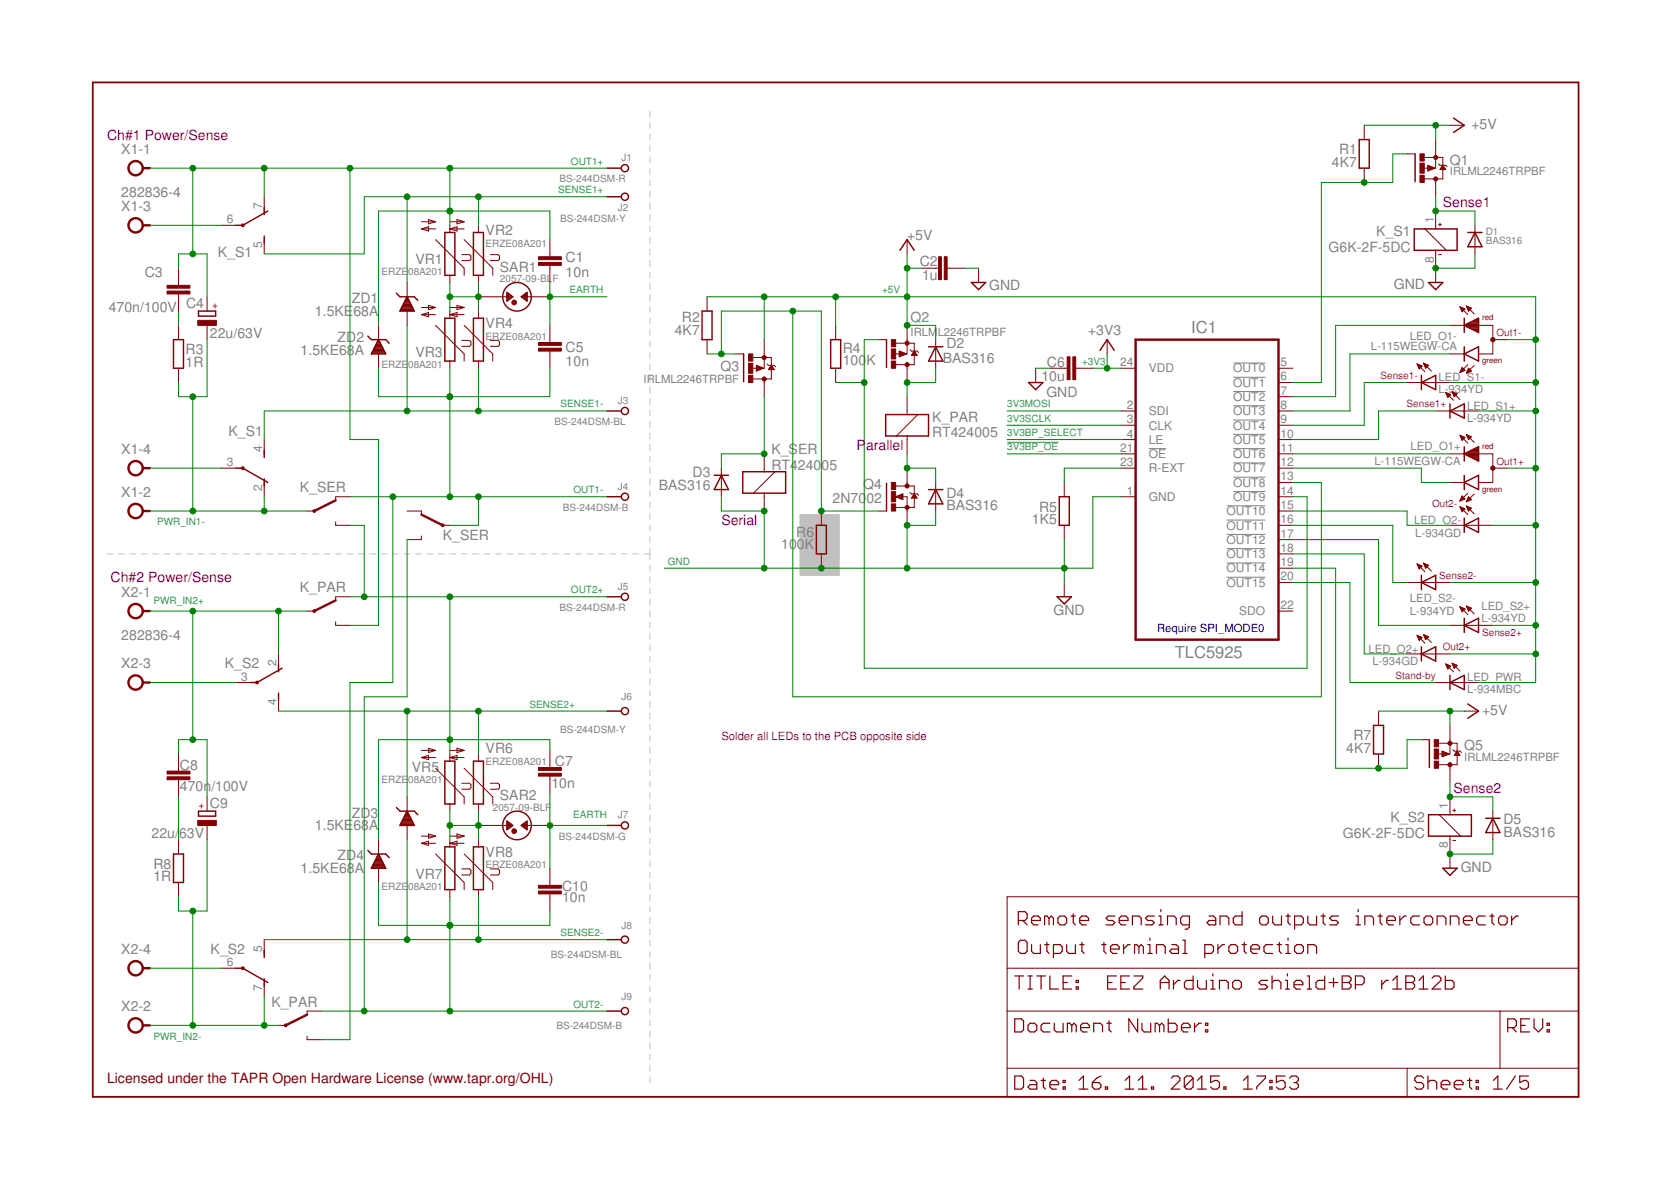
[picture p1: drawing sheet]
<svg xmlns="http://www.w3.org/2000/svg" width="297mm" height="210mm" viewBox="0 0 297 210" stroke-linecap="round" stroke-linejoin="round" font-family="sans-serif">
<path d="M142.2 91.5h7v10.8h-7z" fill="#c0c0c0" stroke="#c0c0c0" stroke-width=".18"/>
<g fill="none" stroke="#c0c0c0" stroke-width=".18">
<path d="M115.5 19.7v1.1M115.5 21.8v1M115.5 23.8v1.1M115.5 25.9v1M115.5 27.9v1.1M115.5 30v1M115.5 32v1M115.5 34v1.1M115.5 36.1v1M115.5 38.1v1.1M115.5 40.2v1M115.5 42.2v1.1"/>
<path d="M115.5 44.3v1M115.5 46.3v1M115.5 48.3v1.1M115.5 50.4v1M115.5 52.4v1.1M115.5 54.5v1M115.5 56.5v1.1M115.5 58.6v1M115.5 60.6v1.1M115.5 62.7v1M115.5 64.7v1M115.5 66.7v1.1"/>
<path d="M115.5 68.8v1M115.5 70.8v1.1M115.5 72.9v1M115.5 74.9v1.1M115.5 77v1M115.5 79v1.1M19 98.4h1.1M21.1 98.4h1M23.1 98.4h1M25.1 98.4h1.1M27.2 98.4h1M29.2 98.4h1"/>
<path d="M31.2 98.4h1.1M33.3 98.4h1M35.3 98.4h1M37.3 98.4h1M39.3 98.4h1.1M41.4 98.4h1M43.4 98.4h1M45.4 98.4h1.1M47.5 98.4h1M49.5 98.4h1M51.5 98.4h1.1M53.6 98.4h1"/>
<path d="M55.6 98.4h1M57.6 98.4h1.1M59.6 98.4h1.1M61.7 98.4h1M63.7 98.4h1M65.7 98.4h1.1M67.8 98.4h1M69.8 98.4h1M71.8 98.4h1.1M73.9 98.4h1M75.9 98.4h1M77.9 98.4h1.1"/>
<path d="M80 98.4h1M82 98.4h1M84 98.4h1.1M86.1 98.4h1M88.1 98.4h1M90.1 98.4h1.1M92.2 98.4h1M94.2 98.4h1M96.2 98.4h1M98.3 98.4h1M100.3 98.4h1M102.3 98.4h1"/>
<path d="M104.4 98.4h1M106.4 98.4h1M108.4 98.4h1M110.4 98.4h1.1M112.5 98.4h1M114.5 98.4h1M115.5 81v1.1M115.5 83.1v1M115.5 85.1v1.1M115.5 87.2v1M115.5 89.2v1.1M115.5 91.3v1"/>
<path d="M115.5 93.3v1.1M115.5 95.4v1M115.5 97.4v2.1M115.5 100.5v1M115.5 102.5v1M115.5 104.5v1M115.5 106.5v1M115.5 108.5v1.1M115.5 110.6v1M115.5 112.6v1M115.5 114.6v1M115.5 116.6v1"/>
<path d="M115.5 118.7v1M115.5 120.7v1M115.5 122.7v1M115.5 124.7v1M115.5 126.7v1.1M115.5 128.8v1M115.5 130.8v1M115.5 132.8v1M115.5 134.8v1M115.5 136.8v1.1M115.5 138.9v1M115.5 140.9v1"/>
<path d="M115.5 142.9v1M115.5 144.9v1M115.5 146.9v1.1M115.5 148.9v1.1M115.5 151v1M115.5 153v1M115.5 155v1M115.5 157v1.1M115.5 159.1v1M115.5 161.1v1M115.5 163.1v1M115.5 165.1v1"/>
<path d="M115.5 167.1v1.1M115.5 169.2v1M115.5 171.2v1M115.5 173.2v1M115.5 175.2v1M115.5 177.2v1.1M115.5 179.3v1M115.5 181.3v1M115.5 183.3v1M115.5 185.3v1.1M115.5 187.3v1.1M115.5 189.4v1"/>
<path d="M115.5 191.4v1"/>
</g>
<g fill="none" stroke="#808080" stroke-width=".18">
<path d="M204.2 79.7h3.1M219.2 79.7h5.7M219.2 64.5h5.7M219.2 67.1h5.7M219.2 69.6h5.7M219.2 72.1h5.7M219.2 74.7h5.7M219.2 77.2h5.7M218 89.9h6.9M218 92.4h6.9M218 95h6.9M218 97.5h6.9"/>
<path d="M219.2 82.3h5.7M219.2 84.8h5.7M219.2 87.4h5.7M218 100.1h6.9M218 102.6h6.9"/>
</g>
<g fill="none" stroke="#800000" stroke-width=".21">
<path d="M180.4 173.5h1.5M181 163.6h1.2l.4-.4v-.8l-.4-.4h-1.2v2.4M181 167.5l.4-.4h.8l.4 .4v1.6l-.4 .4h-.8l-.4-.4zM181.2 173.5v2.3M181.8 163.6l.8 .8M182.7 173.5h.8M182.7 175.8h.8M183.1 173.5v2.3M183.4 163.6h1.5v-.4l-.4-.4h-.8l-.3 .4v.8l.3 .4h.8M183.4 167.9v1.2l.3 .4h1.2v-1.6M184.3 173.5h1.5M185.1 173.5v2.3"/>
<path d="M185.7 167.9h.8M186.1 167.5v1.6l.4 .4M186.5 163.2l-.4-.4h-.4v1.6M186.5 163.2v1.2M186.5 163.2l.4-.4 .4 .4v1.2M186.6 173.5v2.3h1.6M187.3 169.5h1.1l.4-.4v-.8l-.4-.4h-1.1v2.3M188 163.2l.4-.4h.8l.4 .4v.8l-.4 .4h-.8l-.4-.4zM189 174.6h.7M189.6 167.9v1.2l.4 .4h1.2v-1.6M190.4 162.8h.8M190.5 173.5h-1.5v2.3h1.5"/>
<path d="M190.8 162.4v1.6l.4 .4M191.3 175.4h.4v.4h-.4zM191.3 174.2h.4v.4h-.4zM191.9 163.6h1.6v-.4l-.4-.4h-.8l-.4 .4v.8l.4 .4h.8M191.9 167.9h.8M192.3 167.5v1.6l.4 .4M195.8 167.9h.8M196.2 167.5v1.6l.4 .4M196.9 174.6h.8M197.4 168.7h1.5v-.4l-.3-.4h-.8l-.4 .4v.8l.4 .4h.8M198.2 162.8h-1.2l-.4 .4 .4 .4h.8l.4 .4-.4 .4h-1.2M198.5 173.5h-1.6v2.3h1.6"/>
<path d="M198.9 163.6h1.6v-.4l-.4-.4h-.8l-.4 .4v.8l.4 .4h.8M199.2 174.6h.8M199.7 167.9v1.6M200.8 173.5h-1.6v2.3h1.6M200.9 167.9h-.4l-.8 .8M201.3 164.4v-1.6h1.2l.4 .4v1.2M201.6 173.5h1.5v.3l-1.5 1.6v.4h1.5M202.5 168.3l.4-.4 .3 .4v1.2M202.5 168.3l-.4-.4h-.4v1.6M202.5 168.3v1.2M204 169.5h.8M204 167.9h.4v1.6"/>
<path d="M204.4 166.7v.4M205.2 162.8h-1.2l-.4 .4 .4 .4h.8l.4 .4-.4 .4h-1.2M205.6 169.5v-1.6h1.2l.3 .4v1.2M206 164.4h.8M206 162.8h.4v1.6M206.2 174.6h1.6M206.2 175.8v-1.6l.8-.7 .8 .7v1.6M206.4 161.6v.4M207.5 164.4v-1.6h1.2l.4 .4v1.2M208.3 167.9h.8l.4 .4v1.2h-1.2l-.4-.4 .4-.4h1.2M208.6 174.2v1.6M209.8 174.2h-.4l-.8 .8"/>
<path d="M210.2 167.1h.5v2.4M210.2 169.5h.8M211.4 164.4h-1.2l-.3-.4v-.8l.3-.4h1.2v2l-.4 .3h-.3M212.1 173.5v2.3h-1.2l-.4-.4v-.8l.4-.4h1.2M212.9 174.2v1.2l.4 .4h1.1v-1.6M214.2 169.5h1.1l.4-.4v-.8l-.4-.4h-1.1v2.3M214.9 162.8h.8l.4 .4v1.2h-1.2l-.4-.4 .4-.4h1.2M215.2 175.8h.8M215.2 174.2h.4v1.6M215.6 173.1v.4M216.5 167.9v1.6M216.8 175.8v-1.6h1.2l.3 .4v1.2"/>
<path d="M216.9 164.4v-1.6h1.2l.3 .4v1.2M217.7 167.9h-.4l-.8 .8M218.8 167.9h.8l.4 .4v.8l-.4 .4h-.8l-.4-.4v-.8zM219.1 174.6l.4-.4h.8l.4 .4v.8l-.4 .4h-.8l-.4-.4zM220.8 162v2.4h-1.2l-.4-.4v-.8l.4-.4h1.2M220.8 167.9h.8M221.2 167.5v1.6l.4 .4M222.3 168.7h1.6v-.4l-.4-.4h-.8l-.4 .4v.8l.4 .4h.8M224.3 162.8h.8l.3 .4v.8l-.3 .4h-.8l-.4-.4v-.8zM225.3 174.2h-1.1l-.4 .4 .4 .4h.8l.3 .4-.3 .4h-1.2M226.1 174.6l.4-.4h.8l.4 .4v1.2M226.1 173.5v2.3"/>
<path d="M226.2 162.8v1.2l.4 .4h1.2v-1.6M226.2 167.9h-1.1l-.4 .4v.8l.4 .4h1.1M227 167.9h.8M227.4 167.5v1.6l.4 .4M228.5 175.8h.8M228.5 174.2h.4v1.6M228.6 162.8h.8M228.6 167.9h.4v1.6M228.6 169.5h.8M228.9 173.1v.4M229 162.4v1.6l.4 .4M229 166.7v.4"/>
<path d="M230 175h1.6v-.4l-.4-.4h-.8l-.4 .4v.8l.4 .4h.8M230.1 164.4h1.2l.4-.4v-.8l-.4-.4h-1.2v2.3M230.1 168.3l.4-.4h.8l.4 .4v.8l-.4 .4h-.8l-.4-.4zM232.4 173.5h.3v2.3M232.4 175.8h.8M232.5 162.8v1.2l.4 .4h1.1v-1.6M232.5 169.5v-1.6h1.1l.4 .4v1.2M234.8 162.8h.8M235.2 162.4v1.6l.4 .4M235.5 173.5v2.3h-1.2l-.4-.4v-.8l.4-.4h1.2M236.3 174.6h1.5M237 173.8v1.6"/>
<path d="M237.9 162.8h-1.2l-.3 .4 .3 .4h.8l.4 .4-.4 .4h-1.1M238.6 173.5h1.2l.4 .3v.4l-.4 .4 .4 .4v.4l-.4 .4h-1.2zM238.6 174.6h1.2M240.9 175h1.2l.4-.4v-.8l-.4-.3h-1.2v2.3M241 164.4h.8M241 162.8h.4v1.6M241.4 161.6v.4M242.6 164.4v-1.6h1.2l.4 .4v1.2M244.9 162.8h.8M245.3 162.4v1.6l.4 .4M245.6 174.2v1.6M246.5 163.6h1.6v-.4l-.4-.4h-.8l-.4 .4v.8l.4 .4h.8"/>
<path d="M246.8 174.2h-.4l-.8 .8M247.6 175.8h1.5M247.6 174.2l.7-.7v2.3M248.8 162.8v1.6M249.9 173.5h1.2l.4 .3v.4l-.4 .4 .4 .4v.4l-.4 .4h-1.2zM249.9 174.6h1.2M250 162.8h-.4l-.8 .8M252.2 175.8h1.6M252.2 174.2l.8-.7v2.3M252.3 162.8h-1.1l-.4 .4v.8l.4 .4h1.1M253.1 163.2l.4-.4h.8l.4 .4v.8l-.4 .4h-.8l-.4-.4zM254.6 173.8l.4-.3h.8l.3 .3v.4l-1.5 1.6h1.5"/>
<path d="M255.5 164.4v-1.6h1.1l.4 .4v1.2M256.9 173.5v2.3h1.2l.4-.4v-.8l-.4-.4h-1.2M257.8 164.4v-1.6h1.2l.4 .4v1.2M260.1 163.6h1.6v-.4l-.4-.4h-.8l-.4 .4v.8l.4 .4h.8M264 162.8h-1.1l-.4 .4v.8l.4 .4h1.1M264.8 162.8h.8M265.2 162.4v1.6l.4 .4M266.4 163.2l.4-.4h.7l.4 .4v.8l-.4 .4h-.7l-.4-.4zM268.7 162.8v1.6M269.9 162.8h-.4l-.8 .8M180.4 181.1h1.2l.3 .4v1.5l-.3 .4h-1.2zM180.4 191.2h1.2l.3 .4v1.6l-.3 .4h-1.2z"/>
<path d="M182.7 182.2l.4-.3h.8l.4 .3v.8l-.4 .4h-.8l-.4-.4zM183.1 192h.8l.4 .4v1.2h-1.2l-.4-.4 .4-.4h1.2M185.1 192h.7M185.5 191.6v1.6l.3 .4M186.6 192.8h1.6v-.4l-.4-.4h-.8l-.4 .4v.8l.4 .4h.8M186.6 181.9h-1.1l-.4 .3v.8l.4 .4h1.1M187.4 181.9v1.1l.4 .4h1.2v-1.5M189 193.2h.4v.4h-.4zM189 192h.4v.4h-.4zM190.5 182.2l-.4-.3h-.4v1.5M190.5 182.2l.4-.3 .4 .3v1.2M190.5 182.2v1.2"/>
<path d="M191.8 193.6h1.6M191.8 192l.8-.8v2.4M192.1 182.6h1.5v-.4l-.3-.3h-.8l-.4 .3v.8l.4 .4h.8M194.2 192.4h1.1l.4 .4v.4l-.4 .4h-.8l-.3-.4zM194.4 183.4v-1.5h1.2l.4 .3v1.2M195.7 191.2l-.8 .4-.7 .8M196.5 193.2h.4v.4h-.4zM196.8 181.9h.7M197.1 181.5v1.5l.4 .4M200 193.6h1.6M200 192l.8-.8v2.4M202.2 181.1v2.3l-1.5-2.3v2.3"/>
<path d="M202.3 193.6h1.6M202.3 192l.8-.8v2.4M203 181.9v1.1l.4 .4h1.2v-1.5M204.7 193.2h.4v.4h-.4zM206.1 182.2l-.4-.3h-.4v1.5M206.1 182.2v1.2M206.1 182.2l.4-.3 .4 .3v1.2M207.7 181.1v2.3h1.2l.3-.4v-.8l-.3-.3h-1.2M208.2 191.6l.4-.4h.8l.3 .4v.4l-1.5 1.6h1.5M210 182.6h1.6v-.4l-.4-.3h-.8l-.4 .3v.8l.4 .4h.8M212.1 191.6v1.6l-.4 .4h-.8l-.4-.4M212.1 191.6l-.4-.4h-.8l-.4 .4v1.6"/>
<path d="M212.1 191.6l-1.6 1.6M212.3 181.9v1.5M212.9 193.6h1.5M212.9 192l.7-.8v2.4M213.5 181.9h-.4l-.8 .7M214.3 183h.4v.4h-.4zM214.3 181.9h.4v.3h-.4zM216.8 191.2h-1.6v1.2l.8-.4h.4l.4 .4v.8l-.4 .4h-.8l-.4-.4M217.6 193.2h.3v.4h-.3zM221 193.6h1.6M221 192l.8-.8v2.4M223.4 191.2h1.5v.4l-1.5 1.6v.4"/>
<path d="M225.7 193.2h.4v.4h-.4zM225.7 192h.4v.4h-.4zM228.5 191.2h-1.6v1.2l.8-.4h.4l.4 .4v.8l-.4 .4h-.8l-.4-.4M229.2 191.6l.4-.4h.8l.4 .4v.4l-.4 .4M230 192.4h.4M230.4 192.4l.4 .4v.4l-.4 .4h-.8l-.4-.4M253.1 191.6l-.4-.4h-.8l-.4 .4v.4l.4 .4h.8l.4 .4v.4l-.4 .4h-.8l-.4-.4M253.8 192.4l.4-.4h.8l.4 .4v1.2M253.8 191.2v2.4M256.2 192.8h1.5v-.4l-.4-.4h-.7l-.4 .4v.8l.4 .4h.7M258.5 192.8h1.6v-.4l-.4-.4h-.8l-.4 .4v.8l.4 .4h.8M260.9 192h.7"/>
<path d="M261.2 191.6v1.6l.4 .4M262.4 193.2h.4v.4h-.4zM262.4 192h.4v.4h-.4zM265.5 193.6h1.5M265.5 192l.8-.8v2.4M268 182.6h1.2l.4-.4v-.7l-.4-.4h-1.2v2.3M268.8 182.6l.8 .8M269.4 191.2l-1.6 2.4M270.3 182.2h.8M271.7 191.2h-1.5v1.2l.7-.4h.4l.4 .4v.8l-.4 .4h-.8l-.3-.4M271.9 181.1h-1.6v2.3h1.6M272.7 181.1v1.5l.8 .8 .7-.8v-1.5"/>
<path d="M275 183h.4v.4h-.4zM275 181.9h.4v.3h-.4z"/>
</g>
<g fill="none" stroke="#800000" stroke-width=".25">
<path d="M47 36.9v1.2M47.6 37.5l-4.4 2.5h-1.3M107.9 29.9h2.5M107.9 35h2.5M241.6 24.8h1.8v5.1h-1.8zM251.5 27.3v5M258.4 21l1.9 1.3-1.9 1.2M35.3 55.3h3v.9h-3zM47 42v1.2M65.4 59.7l.6 .7h2.6l.6 .6M70.5 52.1l.6 .6h2.5l.7 .7M71.1 55.2h2.5"/>
<path d="M71.2 55h2.3M71.4 54.7h2M71.5 54.5h1.8M71.6 54.3h1.5M71.7 54.1h1.3M71.8 53.8h1.1M71.9 53.6h.9M72 53.4h.7M72.1 53.2h.5M72.2 53h.3M72.4 52.7l1.2 2.6h-2.5zM79.1 41.3h1.8v7.6h-1.8z"/>
<path d="M79.1 56.6h1.8v7.6h-1.8zM84.2 41.3h1.7v7.6h-1.7zM84.2 56.6h1.7v7.6h-1.7zM90.1 53.4h.2M90.1 53.2h.5M90.1 53h.7M90.1 52.7h1M90.1 52.5h.8M90.1 52.3h.5M90.1 52.1h.2M90.1 52l1 .7-1 .8zM92.7 52.7l1-.7v1.5z"/>
<path d="M92.7 52.7h1M93 52.5h.7M93 53h.7M93.3 52.3h.4M93.3 53.2h.4M93.6 52.1h.1M93.6 53.4h.1M124.8 55.3h1.8v5.1h-1.8zM160 44.5l1.2-1.9 1.3 1.9M172.7 50.2h2.5l-1.3 1.3zM251.4 40.7h7.6v3.8h-7.6zM253.9 50.2h2.6l-1.3 1.3z"/>
<path d="M260.3 56.6v2.5M260.3 57.8l2.5-1.2v2.5zM260.3 57.8h2.5M260.7 57.6h2.1M260.8 58.1h2M260.9 41.3h2.6M261.1 57.4h1.7M261.2 58.3h1.6M261.6 57.2h1.2M261.7 58.5h1.1M262 57h.8M262.1 58.7h.7"/>
<path d="M262.2 41.3l1.3 2.6h-2.6zM262.4 56.7h.4M262.6 59h.2M30.8 60.4h1.8v5h-1.8zM66.1 62.7h2.4M66.2 62.5h2.2M66.3 62.3h1.9M66.4 62.1h1.7M66.5 61.8h1.5M66.6 61.6h1.3M66.8 61.4h1M66.9 61.2h.8"/>
<path d="M67 61h.6M67.1 60.7h.4M67.2 60.5h.2M67.3 60.4l1.3 2.5h-2.6zM107.9 73h2.5M132.2 62.9v5M147.7 60.4h1.7v5h-1.7zM157.4 73.7h7.7v3.8h-7.7zM157.6 60.4v4.9M165.1 61.6h2.5M166.3 61.6l1.3 2.6h-2.5zM182.8 68h2.6l-1.3 1.3z"/>
<path d="M195.5 62.3l1.3-1.9 1.3 1.9M252.7 68l2.5-1.3v2.6zM252.7 66.7v2.6M257.7 73l2.6-1.2v2.5zM257.7 71.8v2.5M260.3 61.6v2.6M260.3 79.4v2.5M260.3 62.9l2.5-1.3v2.6zM261.9 79.9h.9M262.4 79.6h.4M262.8 79.4h.1M41.9 83.2h1.3l4.4 2.5"/>
<path d="M47 80v1.3M47 85.1v1.3M107.9 88.3h2.5M127 84.5h2.5M128.2 84.5l1.3 2.5h-2.5zM132 83.8h7.7v3.9h-7.7zM145.1 93.4h1.8v5h-1.8zM157.6 85.9v4.9M165.1 87h2.5M166.3 87l1.3 2.6h-2.5zM188.3 88.3h1.8v5.1h-1.8zM260.3 84.5v2.5"/>
<path d="M260.3 92.1v2.5M260.3 80.7l2.5-1.3v2.5zM260.3 85.7l2.5-1.2v2.5zM260.3 93.4l2.5-1.3v2.5zM260.4 80.8h2.4M260.6 80.5h2.2M260.9 81h1.9M261 80.3h1.8M261.3 81.2h1.5M261.5 80.1h1.3M261.7 81.4h1.1M262.2 81.6h.6"/>
<path d="M262.6 81.9h.2M49.5 118.1v1.3M50.1 118.8l-4.4 2.5h-1.3M107.9 106.1h2.5M187.9 106.1h2.6l-1.3 1.2zM252.7 102.3v2.5M252.7 115v2.5M252.7 103.5l2.5-1.2v2.5zM252.7 116.2l2.5-1.2v2.5zM260.3 109.9v2.5M260.3 111.1l2.5-1.2v2.5zM49.5 123.2v1.3"/>
<path d="M79.1 135.3h1.8v7.6h-1.8zM84.2 135.3h1.7v7.6h-1.7zM107.9 126.4h2.5M244.2 128.9h1.7v5.1h-1.7zM254.1 131.5v4.9M257.7 121.3l2.6-1.3v2.6zM257.7 120v2.6M260.9 125.1l1.9 1.3-1.9 1.3M30.8 151.8h1.8v5h-1.8zM35.3 144.2h3v.9h-3zM65.4 151.2l.6 .6h2.6l.6 .6M66.1 154.1h2.3"/>
<path d="M66.3 153.8h2M66.4 153.6h1.8M66.5 153.4h1.6M66.6 153.2h1.4M66.7 153h1.2M66.8 152.7h1M66.9 152.5h.7M67 152.3h.5M67.1 152.1h.3M67.2 151.8h.1M67.3 151.8l1.3 2.5h-2.6zM70.5 143.5l.6 .7h2.5l.7 .6"/>
<path d="M71.2 146.5h2.3M71.3 146.3h2.1M71.4 146.1h1.9M71.5 145.8h1.7M71.6 145.6h1.5M71.7 145.4h1.3M71.9 145.2h1M72 144.9h.7M72.1 144.7h.5M72.2 144.5h.3M72.3 144.3h.1M72.4 144.2l1.2 2.5h-2.5z"/>
<path d="M79.1 150.5h1.8v7.6h-1.8zM84.2 150.5h1.7v7.6h-1.7zM90.1 145.9l1 .8-1 .8zM90.1 147.4h.1M90.1 147.2h.4M90.1 147h.7M90.1 146.7h1M90.1 146.5h.8M90.1 146.3h.5M90.1 146.1h.2M92.7 146.7l1-.8v1.6zM92.7 146.7h1"/>
<path d="M92.9 146.5h.8M93 147h.7M93.2 146.3h.5M93.3 147.2h.4M93.5 146.1h.2M93.6 147.4h.1M107.9 146.7h2.5M253.9 144.8h7.7v3.8h-7.7zM256.5 154.3h2.5l-1.3 1.3zM264.1 145.4h2.5M265.4 145.4l1.2 2.6h-2.5zM41.9 172.1h1.3l4.4 2.5"/>
<path d="M47 168.9v1.3M47 174v1.3M107.9 167h2.5M107.9 179.7h2.5"/>
<circle cx="111.1" cy="35" r=".64"/>
<circle cx="111.1" cy="29.9" r=".64"/>
<circle cx="91.9" cy="52.7" r="2.54"/>
<circle cx="111.1" cy="73" r=".64"/>
<circle cx="111.1" cy="88.3" r=".64"/>
<circle cx="111.1" cy="106.1" r=".64"/>
<circle cx="111.1" cy="126.4" r=".64"/>
<circle cx="91.9" cy="146.7" r="2.54"/>
<circle cx="111.1" cy="146.7" r=".64"/>
<circle cx="111.1" cy="167" r=".64"/>
<circle cx="111.1" cy="179.7" r=".64"/>
</g>
<g fill="none" stroke="#800000" stroke-width=".18">
<path d="M47 35v2.5M74.9 39.4h2.5M76.2 39l1.2 .4-1.2 .4zM80 39.4h2.5M81.2 39l1.3 .4-1.3 .4zM242.5 22.3v2.5M242.5 29.9v2.5M250.1 27.3h1.4M253.2 28h3.3v3.8h-3.3M253.8 29.4l1.3 .5-1.3 .5zM253.8 30.3h.2M253.8 30.2h.5"/>
<path d="M253.8 30.1h.8M253.8 30h1.1M253.8 29.8h1.1M253.8 29.7h.8M253.8 29.6h.5M253.8 29.5h.2M255.2 24.8v5.1h-2.2M255.2 31.8v3.2M255.2 37.5v3.2M255.7 39.9h.5M255.7 29.1l.3 .3h1l.2 .2M256 39.7v.5"/>
<path d="M256 30.1h.9M256.1 30h.8M256.2 29.8h.6M256.3 29.7h.4M256.3 29.6h.3M256.4 29.5h.1M256.5 29.4l.5 .7h-1zM257.7 22.3h2.6M31.7 47.7v3M31.7 52.2v3.1M31.7 57.8v2.6M36.8 52.7v2.6"/>
<path d="M36.8 57.8v2.6M39.3 40h2.6M47 42.6v2.5M67.3 57.8v2.6M72.4 50.2v2.5M72.4 55.3v2.5M74.9 54.7h2.5M74.9 40.7l1.3-.4v.8zM74.9 55.9l1.3-.4v.8zM74.9 55.9h2.5M74.9 40.7h2.5M76.2 54.3l1.2 .4-1.2 .3z"/>
<path d="M77.4 57.8l5.1 5.1v1.3M77.4 42.6l5.1 5.1v1.2M80 40v1.3M80 48.9v1.3M80 55.3v1.3M80 54.7h2.5M80 55.9h2.5M80 40.7h2.5M80 40.7l1.2-.4v.8zM80 55.9l1.2-.4v.8zM81.2 54.3l1.3 .4-1.3 .3zM82.1 45.3h1.4l.2 .2v.6l-.2 .2h-1.4"/>
<path d="M82.5 42.6l5.1 5.1v1.2M82.5 57.8l5.1 5.1v1.3M85 52.7h5.1M85 40v1.3M85 48.9v1.3M85 55.3v1.3M87.2 45.3h1.3l.3 .2v.6l-.3 .2h-1.3M92.7 52.7h5M97.7 42.6v3M97.7 47.2v3M97.7 57.8v3.1M125.7 52.7v2.6"/>
<path d="M148.5 57.8v2.6M161.2 42.6v2.5M161.2 57.8v5.1h-2.1M163.8 47.7h3M168.4 47.7h3M173.9 47.7v2.5M253.3 40.7l3.8 3.8M255.2 44.5v5.7M255.7 45.3h.5M257.7 57.8h7.7v5.1h-2.6M259.5 54.5l1.4 1.4M259.5 54.5l.9 .4-.5 .5z"/>
<path d="M259.5 54.5h.1M259.6 54.7h.3M259.7 54.8h.5M259.7 54.9h.7M259.7 55h.6M259.8 55.2h.4M259.8 55.3h.2M259.9 55.4h.1M260.7 54.4l1.4 1.4M260.7 54.4l.3 .9M260.7 54.4l.9 .4-.6 .5M260.7 54.4h.1"/>
<path d="M260.7 54.5h.3M260.8 54.7h.5M260.8 54.8h.7M260.9 54.9h.5M260.9 55h.4M261 55.2h.2M261 55.3h.1M262.2 40v5.1M31.7 65.4v2.6M47 78.1v2.6M67.3 62.9v2.5M80 64.2v1.2"/>
<path d="M82.1 60.5h1.4l.2 .2v.6l-.2 .3h-1.4M85 64.2v1.2M87.2 60.5h1.3l.3 .2v.6l-.3 .3h-1.3M97.7 62.4v3M125.7 60.4v2.5M130.8 62.9h1.4M133.8 63.5h3.3v3.9h-3.3M134.5 64.9l1.2 .5-1.2 .6zM134.5 65.9h.1M134.5 65.8h.4M134.5 65.6h.7M134.5 65.5h1"/>
<path d="M134.5 65.4h1.1M134.5 65.3h.8M134.5 65.2h.5M134.5 65h.2M135.8 60.4v5h-2.1M135.8 67.4v3.1M136.4 64.7l.2 .2h1l.3 .3M136.6 65.6h1M136.7 65.5h.8M136.8 65.4h.6M136.9 65.3h.5M137 65.2h.3"/>
<path d="M137 65h.2M137.1 64.9l.5 .8h-1zM148.5 65.4v2.6M156.2 60.4h1.4M159.2 61h3.3v3.8h-3.3M159.9 62.4l1.2 .5-1.2 .5zM159.9 63.4h.1M159.9 63.2h.4M159.9 63.1h.7M159.9 63h1M159.9 62.9h1.2M159.9 62.8h.9"/>
<path d="M159.9 62.6h.5M159.9 62.5h.2M159.9 62.4h.1M161.2 64.8v3.2M161.2 70.5v3.2M161.2 77.5v3.2M161.8 62.1l.2 .3h1l.3 .3M162 63.1h1M162.1 63h.8M162.2 62.9h.6M162.3 62.8h.5M162.3 62.6h.4"/>
<path d="M162.4 62.5h.2M162.5 62.4l.5 .8h-1zM163.2 73.7l-3.9 3.8M166.3 60.4v5M184.1 65.4v2.6M186.6 65.4h3.1M191.2 65.4h3.1M196.8 60.4v2.5M199.3 65.4h2.6M199.3 73h2.6M199.3 75.6h2.6M199.3 78.1h2.6"/>
<path d="M227.3 65.4h2.5M227.3 73h2.5M227.3 75.6h2.5M227.3 78.1h2.5M227.3 68h2.5M227.3 70.5h2.5M250.1 68h7.6M251.9 64.7l1.4 1.4M251.9 64.7h.1M251.9 64.7l.9 .4M251.9 64.7l.4 .9 .5-.5M252 64.8h.2"/>
<path d="M252 64.9h.5M252.1 65h.7M252.1 65.2h.6M252.2 65.3h.4M252.2 65.4h.3M252.3 65.5h.1M253 64.6l1.4 1.4M253 64.6l.9 .3M253 64.6l.4 .8 .5-.5M253 64.6h.1M253.1 64.7h.3M253.2 64.8h.4"/>
<path d="M253.2 64.9h.7M253.3 65h.5M253.3 65.2h.4M253.4 65.3h.2M253.4 65.4h.1M255.2 73h7.6M257 69.8l1.4 1.3M257 69.8l.9 .3-.5 .5zM257 69.9h.3M257.1 70h.4M257.1 70.1h.7M257.2 70.2h.6"/>
<path d="M257.2 70.4h.5M257.3 70.5h.2M257.3 70.6h.1M257.7 62.9h2.6M258.1 69.6l1.4 1.4M258.1 69.6l.9 .4-.5 .5zM258.1 69.6h.1M258.2 69.7h.2M258.2 69.9h.5M258.3 70h.7M258.3 70.1h.6M258.4 70.2h.4"/>
<path d="M258.4 70.4h.3M258.5 70.5h.1M259.5 77.4l1.4 1.4M259.5 77.4l.9 .3-.5 .6zM259.5 66.1h.2M259.6 77.5h.1M259.6 66h.4M259.6 77.6h.4M259.7 65.9h.5M259.7 77.7h.6M259.7 65.8h.7M259.7 77.8h.6"/>
<path d="M259.8 65.6h.4M259.8 78h.4M259.8 65.5h.3M259.8 78.1h.3M259.9 65.4h.1M259.9 78.2h.1M259.9 65.3l.5 .5-.9 .4zM260.7 77.2l1.4 1.4M260.7 77.2l.9 .4-.6 .5zM260.7 66.3h.1M260.7 77.3h.2M260.8 66.1h.3"/>
<path d="M260.8 77.5h.4M260.8 66h.6M260.8 77.6h.7M260.9 65.9h.6M260.9 77.7h.6M260.9 65.8h.5M260.9 64.8l-1.4 1.4M260.9 77.8h.4M261 65.6h.3M261 78h.2M261 65.5h.1M261 78.1h.1"/>
<path d="M261 65.4l.6 .6-.9 .3zM262.1 64.9l-1.4 1.4M265.4 60.4h2.5M39.3 83.2h2.6M47 85.7v2.6M54.6 90.8h1.3M59.7 92.7v.7h2.5M62.2 88.3h-2.5v.6M72.4 90.8h2.5v.7M74.9 95.3v.6h-2.5M78.7 93.4h1.3M128.2 83.2v5.1"/>
<path d="M135.8 80.7v3.1M135.8 87.7v3.1M137.8 83.8l-3.9 3.9M146 90.8v2.6M146 98.4v2.6M156.2 90.8h1.4M159.2 88.3l1.3-.5v1zM159.2 86.4h3.3v3.8h-3.3M159.3 88.3h1.2M159.4 88.2h1.1M159.6 88.4h.9M159.7 88.1h.8"/>
<path d="M159.9 88.6h.6M160 88h.5M160.2 88.7h.3M160.3 87.8h.2M160.4 88.3h.8v5.1M161.2 83.2v3.2M161.8 87.5l.2 .3h1l.3 .2M162.1 88.4h.9M162.2 88.3h.7M162.2 88.2h.6M162.3 88.1h.4M162.4 88h.2"/>
<path d="M162.5 87.8h.1M162.5 87.8l.5 .7h-1zM166.3 85.7v5.1M189.2 85.7v2.6M189.2 93.4v2.5M199.3 88.3h2.6M199.3 83.2h2.6M199.3 80.7h2.6M227.3 90.8h2.5M227.3 88.3h2.5M227.3 83.2h2.5M227.3 80.7h2.5"/>
<path d="M227.3 85.7h2.5M227.3 93.4h2.5M227.3 95.9h2.5M227.3 98.4h2.5M257.7 80.7h7.7v5h-2.6M257.7 85.7h2.6M257.7 93.4h7.7M259.5 89h.1M259.5 90.1l1.4 1.4M259.5 90.1l.9 .3-.5 .6zM259.5 90.1h.2M259.6 88.9h.2"/>
<path d="M259.6 90.3h.3M259.6 88.8h.5M259.7 90.4h.5M259.7 88.7h.7M259.7 90.5h.7M259.7 88.6h.6M259.8 90.6h.4M259.8 88.4h.4M259.8 90.7h.3M259.8 88.3h.3M259.9 90.8h.1M259.9 88.2h.1"/>
<path d="M259.9 88.2l.5 .5-.9 .3zM260.7 89.2h.1M260.7 89.9l1.4 1.4M260.7 89.9l.9 .4-.6 .5zM260.7 90h.1M260.7 89h.3M260.8 90.1h.3M260.8 88.9h.5M260.8 90.3h.6M260.8 88.8h.7M260.9 90.4h.6M260.9 88.7h.6"/>
<path d="M260.9 90.5h.5M260.9 88.6h.4M260.9 87.7l-1.4 1.3M261 90.6h.3M261 88.4h.2M261 90.7h.2M261 88.3h.1M261 88.3l.6 .5-.9 .4zM262.1 87.8l-1.4 1.4M265.4 83.2h2.5M49.5 116.2v2.6M54.6 108.6h1.3"/>
<path d="M59.7 110.5v.6h2.5M62.2 106.1h-2.5v.6M189.2 103.5v2.6M227.3 101h2.5M227.3 103.5h2.5M227.3 108.6h2.5M250.1 103.5h7.6M250.1 116.2h7.6M251.9 100.2l1.4 1.4M251.9 100.2l.9 .4M251.9 100.2l.4 .9M251.9 112.9l1.4 1.4"/>
<path d="M251.9 112.9h.1M251.9 112.9l.9 .4-.5 .5zM251.9 100.3h.1M252 100.4h.3M252 113.1h.2M252 113.2h.5M252 100.5h.6M252.1 113.3h.7M252.1 100.6h.7M252.1 113.4h.6M252.1 100.8h.6M252.2 113.5h.4"/>
<path d="M252.2 100.9h.3M252.2 101h.2M252.2 113.6h.3M252.3 113.8h.1M252.3 101.1h.1M252.8 100.6l-.5 .5M253 100.1l1.4 1.4M253 100.1l.9 .4M253 100.1l.4 .9M253 112.8l1.4 1.4M253 112.8l.9 .4M253 112.8l.4 .9 .5-.5"/>
<path d="M253 112.8h.1M253.1 100.1h.1M253.1 100.3h.3M253.1 112.9h.3M253.2 113.1h.4M253.2 100.4h.5M253.2 100.5h.7M253.2 113.2h.7M253.3 113.3h.5M253.3 100.6h.5M253.3 113.4h.4M253.3 100.8h.4"/>
<path d="M253.4 113.5h.2M253.4 100.9h.2M253.4 113.6h.1M253.4 101h.1M253.9 100.5l-.5 .5M257 118l1.4 1.4M257 118l.9 .4-.5 .5zM257 118.1h.2M257.1 118.2h.4M257.1 118.4h.7M257.2 118.5h.6M257.2 118.6h.5"/>
<path d="M257.3 118.7h.2M257.3 118.8h.1M257.7 111.1h7.7M258.1 117.9l1.4 1.4M258.1 117.9l.9 .4-.5 .5M258.1 117.9l.4 .9M258.2 118h.2M258.2 118.1h.5M258.3 118.2h.7M258.3 118.4h.6M258.4 118.5h.4M258.4 118.6h.3"/>
<path d="M258.5 118.7h.1M259.5 107.8l1.4 1.4M259.5 107.9h.1M259.5 107.8l.9 .4M259.5 107.8l.4 .9 .5-.5M259.6 108h.2M259.6 108.1h.5M259.7 108.2h.7M259.7 108.4h.6M259.8 108.5h.4M259.8 108.6h.3M259.9 108.7h.1"/>
<path d="M260.7 107.7l1.4 1.4M260.7 107.7l.9 .4M260.7 107.7l.3 .9 .6-.5M260.7 107.7h.1M260.7 107.9h.3M260.8 108h.5M260.8 108.1h.8M260.9 108.2h.5M260.9 108.4h.4M261 108.5h.2M261 108.6h.1M31.7 134v3.1"/>
<path d="M31.7 138.6v3M41.9 121.3h2.5M49.5 123.8v2.6M74.9 134.6l1.3-.3v.7zM74.9 133.4h2.5M74.9 134.6h2.5M76.2 133l1.2 .4-1.2 .4zM77.4 136.5l5.1 5.1v1.3M80 134v1.3M80 134.6l1.2-.3v.7zM80 133.4h2.5M80 134.6h2.5"/>
<path d="M81.2 133l1.3 .4-1.3 .4zM82.1 139.2h1.4l.2 .3v.5l-.2 .3h-1.4M82.5 136.5l5.1 5.1v1.3M85 134v1.3M87.2 139.2h1.3l.3 .3v.5l-.3 .3h-1.3M97.7 133.4v3M97.7 137.9v3.1M245 126.4v2.5M245 134v2.5M252.7 131.5h1.4M255.2 121.3h7.6M255.7 132.1h3.3v3.8h-3.3"/>
<path d="M256.3 133.5l1.3 .5-1.3 .5zM256.3 134.4h.3M256.3 134.3h.6M256.3 134.2h.9M256.3 134h1.2M256.3 133.9h1.1M256.3 133.8h.8M256.3 133.7h.5M256.3 133.6h.2M257.7 128.9v5.1h-2.1M257.7 135.9v3.2M258.3 133.2l.2 .3h1l.3 .3"/>
<path d="M258.6 134.2h.9M258.7 134h.7M258.7 133.9h.6M258.8 133.8h.4M258.9 133.7h.2M259 133.6h.1M259 133.5l.5 .8h-1zM260.3 126.4h2.5M31.7 149.2v2.6M31.7 156.8v2.6M36.8 141.6v2.6M36.8 146.7v2.5"/>
<path d="M67.3 149.2v2.6M67.3 154.3v2.5M72.4 141.6v2.6M72.4 146.7v2.5M74.9 149.9l1.3-.4v.8zM74.9 148.6h2.5M74.9 149.9h2.5M76.2 148.2l1.2 .4-1.2 .4zM77.4 151.8l5.1 5v1.3M80 142.9v1.3M80 149.2v1.3M80 158.1v1.3"/>
<path d="M80 149.9l1.2-.4v.8zM80 148.6h2.5M80 149.9h2.5M81.2 148.2l1.3 .4-1.3 .4zM82.1 154.4h1.4l.2 .3v.6l-.2 .2h-1.4M82.5 151.8l5.1 5v1.3M85 142.9v1.3M85 149.2v1.3M85 158.1v1.3M85 146.7h5.1M87.2 154.4h1.3l.3 .3v.6l-.3 .2h-1.3M92.7 146.7h5"/>
<path d="M97.7 154.3v3.1M97.7 158.9v3M179 159.4h101.6v35.5h-101.6zM255.8 144.8l3.9 3.8M257.7 141.6v3.2M257.7 148.6v5.7M258.3 144h.5M258.3 149.4h.5M258.5 143.8v.5M265.4 144.2v5M39.3 172.1h2.6M47 167v2.5"/>
<path d="M47 174.6v2.6M57.1 179.7h-2.5v.6M179 172.1h101.6M179 179.7h101.6M266.6 179.7v10.2M49.5 182.2h1.3M54.6 184.1v.7h2.5M179 189.9h101.6M250.1 189.9v5"/>
</g>
<g fill="none" stroke="#800000" stroke-width=".42">
<path d="M25.4 29.9h1.2M25.4 40h1.2M201.9 60.4h25.4v53.3h-25.4zM25.4 90.8h1.2M25.4 83.2h1.2M59.7 88.9l-3.8 1.9M74.9 91.5l3.8 1.9M25.4 108.6h1.2M59.7 106.7l-3.8 1.9M25.4 121.3h1.2M25.4 172.1h1.2M25.4 182.2h1.2"/>
<path d="M54.6 180.3l-3.8 1.9"/>
<circle cx="24.1" cy="29.9" r="1.27"/>
<circle cx="24.1" cy="40" r="1.27"/>
<circle cx="43.2" cy="40" r=".13"/>
<circle cx="265.4" cy="60.4" r=".25"/>
<circle cx="24.1" cy="90.8" r="1.27"/>
<circle cx="24.1" cy="83.2" r="1.27"/>
<circle cx="43.2" cy="83.2" r=".13"/>
<circle cx="55.9" cy="90.8" r=".13"/>
<circle cx="78.7" cy="93.4" r=".13"/>
<circle cx="265.4" cy="83.2" r=".25"/>
<circle cx="24.1" cy="108.6" r="1.27"/>
<circle cx="55.9" cy="108.6" r=".13"/>
<circle cx="24.1" cy="121.3" r="1.27"/>
<circle cx="45.7" cy="121.3" r=".13"/>
<circle cx="24.1" cy="172.1" r="1.27"/>
<circle cx="43.2" cy="172.1" r=".13"/>
<circle cx="24.1" cy="182.2" r="1.27"/>
<circle cx="50.8" cy="182.2" r=".13"/>
</g>
<g fill="#800000" stroke="#800000" stroke-width=".18">
<path d="M158.5 89.6h.7v1.2h-.7z"/>
<path d="M158.5 85.7h.7v1.3h-.7z"/>
<path d="M158.5 87.4h.7v1.8h-.7z"/>
<path d="M95.7 46.7h4.1v.5h-4.1z"/>
<path d="M95.7 45.6h4.1v.5h-4.1z"/>
<path d="M95.7 61.9h4.1v.5h-4.1z"/>
<path d="M95.7 60.9h4.1v.5h-4.1z"/>
<path d="M95.7 137.4h4.1v.5h-4.1z"/>
<path d="M95.7 136.4h4.1v.5h-4.1z"/>
<path d="M95.7 158.4h4.1v.5h-4.1z"/>
<path d="M95.7 157.4h4.1v.5h-4.1z"/>
<path d="M189.7 63.4h.5v4.1h-.5z"/>
<path d="M190.7 63.4h.5v4.1h-.5z"/>
<path d="M133.1 66.7h.7v1.3h-.7z"/>
<path d="M133.1 62.9h.7v1.3h-.7z"/>
<path d="M133.1 64.6h.7v1.7h-.7z"/>
<path d="M158.5 64.2h.7v1.2h-.7z"/>
<path d="M158.5 60.4h.7v1.2h-.7z"/>
<path d="M158.5 62h.7v1.8h-.7z"/>
<path d="M252.4 31.2h.8v1.2h-.8z"/>
<path d="M252.4 27.3h.8v1.3h-.8z"/>
<path d="M252.4 29h.8v1.8h-.8z"/>
<path d="M255 135.3h.7v1.2h-.7z"/>
<path d="M255 131.5h.7v1.2h-.7z"/>
<path d="M255 133.1h.7v1.8h-.7z"/>
<path d="M35.2 145.8h3.3v.9h-3.3z"/>
<path d="M29.7 51.7h4.1v.5h-4.1z"/>
<path d="M29.7 50.7h4.1v.5h-4.1z"/>
<path d="M29.7 138.1h4.1v.5h-4.1z"/>
<path d="M29.7 137.1h4.1v.5h-4.1z"/>
<path d="M35.2 56.9h3.3v.9h-3.3z"/>
<path d="M167.9 45.6h.5v4.1h-.5z"/>
<path d="M166.8 45.6h.5v4.1h-.5z"/>
</g>
<g fill="#800000" stroke="#800000" stroke-width=".18">
<circle cx="161.2" cy="86.4" r=".36"/>
<circle cx="161.2" cy="90.2" r=".36"/>
<circle cx="135.8" cy="63.5" r=".36"/>
<circle cx="135.8" cy="67.4" r=".36"/>
<circle cx="161.2" cy="61" r=".36"/>
<circle cx="161.2" cy="64.8" r=".36"/>
<circle cx="255.2" cy="28" r=".36"/>
<circle cx="255.2" cy="31.8" r=".36"/>
<circle cx="257.7" cy="132.1" r=".36"/>
<circle cx="257.7" cy="135.9" r=".36"/>
</g>
<g fill="none" stroke="#800000" stroke-width=".51">
<circle cx="91.4" cy="53.8" r=".25"/>
<circle cx="91.4" cy="147.7" r=".25"/>
</g>
<path d="M16.5 14.6h264.1v180.3h-264.1z" fill="none" stroke="#800000" stroke-width=".32"/>
<g fill="none" stroke="#008000" stroke-width=".18">
<path d="M26.6 29.9h81.3M34.3 29.9v15.2M47 29.9v5.1M62.2 29.9v48.2h5.1v33h-5.1M72.4 35v15.2M80 29.9v10.1M85 35v5M107.9 35h-43.2v10.1h-17.7M242.5 22.3h15.2M250.1 27.3h-2.5v5.1h-12.7v35.6h-5.1M255.2 35v2.5h7v2.5M255.2 22.3v2.5"/>
<path d="M26.6 40h12.7M31.7 47.7v-2.6h5.1v7.6M31.7 55.3v2.5M72.4 57.8v15.2M80 50.2v5.1M80 52.7h5M85 50.2v5.1M97.7 42.6v-5.1h-30.4v20.3M97.7 50.2v7.6M97.7 52.7h10.2M125.7 52.7h147.3v68.6h-10.2M135.8 52.7v7.7"/>
<path d="M140.9 55.3v68.5h94v-38.1h-5.1M148.5 52.7v5.1M161.2 45.1v12.7h5.1v2.6M161.2 47.7h2.6M171.4 47.7h2.5M257.7 57.8h-20.3v12.7h-7.6M262.2 45.1v2.6h-7M34.3 70.5v20.3M36.8 60.4v10.1h-5.1v-2.5M67.3 65.4v5.1h30.4v-5.1M80 65.4v22.9M85 65.4v7.6"/>
<path d="M107.9 73h-60.9v5.1M125.7 62.9h5.1M128.2 62.9v-7.6h17.8v35.5h10.2M135.8 70.5v10.2h-7.6v2.5M148.5 68h5.1M156.2 60.4h-2.6v58.4h78.7v-30.5h-2.5M166.3 65.4v2.6h-5.1v2.5M179 78.1h20.3M179 73h20.3M179 75.6h20.3M184.1 65.4h2.5M194.3 65.4h5"/>
<path d="M196.8 62.9v2.5M250.1 68h-7.6v7.6h-12.7M255.2 73h-10.2v5.1h-15.2M257.7 68h15.3M257.7 62.9h-17.7v10.1h-10.2M262.8 73h10.2M267.9 60.4h5.1M26.6 83.2h12.7M26.6 90.8h28M47 88.3v2.5M62.2 88.3h45.7M62.2 93.4h2.5v12.7"/>
<path d="M69.8 88.3v33h-7.6v63.5h-5.1M72.4 95.9v27.9h-7.7v55.9M85 88.3v5.1h-5M128.2 88.3v2.5h7.6v10.2M161.2 80.7v2.5h5.1v2.5M166.3 90.8v2.6h-5.1v7.6M179 80.7h20.3M189.2 95.9v7.6M199.3 83.2h-10.1v2.5M199.3 88.3h-5v12.7h-76.2M229.8 93.4h17.8v10.1h2.5M229.8 83.2h22.9v2.5h5"/>
<path d="M229.8 95.9h15.2v15.2h12.7M229.8 90.8h20.3v2.6h7.6M229.8 80.7h27.9M229.8 98.4h12.7v17.8h7.6M265.4 93.4h7.6M267.9 83.2h5.1M26.6 108.6h28M34.3 108.6v22.9M49.5 108.6v7.6M62.2 106.1h45.7M80 106.1v27.9M229.8 103.5h10.2v17.8h15.2"/>
<path d="M229.8 101h7.6v35.5h12.7v-5h2.6M257.7 103.5h15.3M257.7 116.2h15.3M265.4 111.1h7.6M26.6 121.3h15.3M31.7 134v-2.5h5.1v10.1M49.5 126.4h58.4M72.4 126.4v15.2M85 126.4v7.6M97.7 133.4v-1.9h-30.4v17.7M245 126.4h15.3M257.7 139.1v2.5h7.7v2.6"/>
<path d="M257.7 126.4v2.5M31.7 141.6v7.6M36.8 149.2v12.7h-5.1v-2.5M67.3 156.8v7.7h30.4v-2.6M72.4 149.2v17.8M80 144.2v5M80 159.4v20.3M80 146.7h5M85 144.2v5M85 159.4v7.6M97.7 141v13.3M97.7 146.7h10.2"/>
<path d="M265.4 149.2v2.6h-7.7M26.6 172.1h12.7M34.3 161.9v20.3M47 177.2v5M47 167h60.9M57.1 179.7h50.8M26.6 182.2h22.9"/>
</g>
<g fill="#008000" stroke="#008000" stroke-width=".18">
<circle cx="242.5" cy="32.4" r=".51"/>
<circle cx="161.2" cy="83.2" r=".51"/>
<circle cx="80" cy="37.5" r=".51"/>
<circle cx="80" cy="29.9" r=".51"/>
<circle cx="62.2" cy="29.9" r=".51"/>
<circle cx="47" cy="29.9" r=".51"/>
<circle cx="34.3" cy="45.1" r=".51"/>
<circle cx="34.3" cy="29.9" r=".51"/>
<circle cx="85" cy="52.7" r=".51"/>
<circle cx="80" cy="52.7" r=".51"/>
<circle cx="80" cy="70.5" r=".51"/>
<circle cx="85" cy="88.3" r=".51"/>
<circle cx="69.8" cy="88.3" r=".51"/>
<circle cx="80" cy="88.3" r=".51"/>
<circle cx="97.7" cy="146.7" r=".51"/>
<circle cx="97.7" cy="52.7" r=".51"/>
<circle cx="72.4" cy="35" r=".51"/>
<circle cx="85" cy="35" r=".51"/>
<circle cx="72.4" cy="73" r=".51"/>
<circle cx="85" cy="73" r=".51"/>
<circle cx="80" cy="146.7" r=".51"/>
<circle cx="85" cy="146.7" r=".51"/>
<circle cx="80" cy="131.5" r=".51"/>
<circle cx="80" cy="106.1" r=".51"/>
<circle cx="64.7" cy="106.1" r=".51"/>
<circle cx="85" cy="126.4" r=".51"/>
<circle cx="72.4" cy="126.4" r=".51"/>
<circle cx="85" cy="167" r=".51"/>
<circle cx="72.4" cy="167" r=".51"/>
<circle cx="80" cy="164.5" r=".51"/>
<circle cx="80" cy="179.7" r=".51"/>
<circle cx="64.7" cy="179.7" r=".51"/>
<circle cx="146" cy="90.8" r=".51"/>
<circle cx="128.2" cy="62.9" r=".51"/>
<circle cx="140.9" cy="55.3" r=".51"/>
<circle cx="245" cy="136.5" r=".51"/>
<circle cx="135.8" cy="80.7" r=".51"/>
<circle cx="161.2" cy="68" r=".51"/>
<circle cx="135.8" cy="90.8" r=".51"/>
<circle cx="135.8" cy="101" r=".51"/>
<circle cx="146" cy="101" r=".51"/>
<circle cx="161.2" cy="93.4" r=".51"/>
<circle cx="161.2" cy="101" r=".51"/>
<circle cx="189.2" cy="101" r=".51"/>
<circle cx="255.2" cy="47.7" r=".51"/>
<circle cx="257.7" cy="151.8" r=".51"/>
<circle cx="161.2" cy="57.8" r=".51"/>
<circle cx="161.2" cy="52.7" r=".51"/>
<circle cx="273" cy="103.5" r=".51"/>
<circle cx="273" cy="93.4" r=".51"/>
<circle cx="273" cy="73" r=".51"/>
<circle cx="273" cy="111.1" r=".51"/>
<circle cx="273" cy="83.2" r=".51"/>
<circle cx="273" cy="68" r=".51"/>
<circle cx="148.5" cy="52.7" r=".51"/>
<circle cx="135.8" cy="52.7" r=".51"/>
<circle cx="273" cy="60.4" r=".51"/>
<circle cx="273" cy="116.2" r=".51"/>
<circle cx="161.2" cy="47.7" r=".51"/>
<circle cx="255.2" cy="22.3" r=".51"/>
<circle cx="257.7" cy="126.4" r=".51"/>
<circle cx="255.2" cy="37.5" r=".51"/>
<circle cx="257.7" cy="141.6" r=".51"/>
<circle cx="196.8" cy="65.4" r=".51"/>
<circle cx="47" cy="90.8" r=".51"/>
<circle cx="34.3" cy="70.5" r=".51"/>
<circle cx="34.3" cy="90.8" r=".51"/>
<circle cx="34.3" cy="131.5" r=".51"/>
<circle cx="34.3" cy="108.6" r=".51"/>
<circle cx="49.5" cy="108.6" r=".51"/>
<circle cx="47" cy="182.2" r=".51"/>
<circle cx="34.3" cy="161.9" r=".51"/>
<circle cx="34.3" cy="182.2" r=".51"/>
<circle cx="153.6" cy="68" r=".51"/>
</g>
<path d="M179 78.6h9.1" fill="none" stroke="#008080" stroke-width=".18"/>
<g font-size="2.9" fill="#808080">
<text x="211.8" y="59.2">IC1</text>
<text x="208.8" y="117">TLC5925</text>
</g>
<g font-size="2.5" fill="#808080">
<text x="261.6" y="22.9">+5V</text>
<text x="21.6" y="27.3">X1-1</text>
<text x="236.8" y="29.6">4K7</text>
<text x="238" y="27.4">R1</text>
<text x="257.7" y="29.3">Q1</text>
<text x="21.6" y="35">282836-4</text>
<text x="21.6" y="37.5">X1-3</text>
<text x="86.3" y="41.8">VR2</text>
<text x="244.6" y="41.9">K_S1</text>
<text x="38.7" y="45.6">K_S1</text>
<text x="73.8" y="47">VR1</text>
<text x="100.5" y="46.6">C1</text>
<text x="161.2" y="42.6">+5V</text>
<text x="163.5" y="47.3">C2</text>
<text x="236.2" y="44.7">G6K-2F-5DC</text>
<text x="25.7" y="49.2">C3</text>
<text x="62.6" y="53.9">ZD1</text>
<text x="88.9" y="48.3">SAR1</text>
<text x="100.5" y="49.2">10n</text>
<text x="163.9" y="49.8">1u</text>
<text x="175.8" y="51.5">GND</text>
<text x="247.8" y="51.3">GND</text>
<text x="19.3" y="55.5">470n/100V</text>
<text x="33.1" y="54.8">C4</text>
<text x="56" y="56.2">1.5KE</text>
<text x="62.8" y="56.2">68A</text>
<text x="86.3" y="58.4">VR4</text>
<text x="120" y="59.5">4K7</text>
<text x="121.2" y="57.3">R2</text>
<text x="161.9" y="57.2">Q2</text>
<text x="193.4" y="59.6">+3V3</text>
<text x="33" y="65.2">1R</text>
<text x="33" y="63">R3</text>
<text x="37.3" y="60.1">22u/63V</text>
<text x="53.4" y="63.2">1.5KE68A</text>
<text x="60" y="60.9">ZD2</text>
<text x="73.8" y="63.5">VR3</text>
<text x="100.5" y="65.1">10n</text>
<text x="100.5" y="62.5">C5</text>
<text x="128.1" y="65.9">Q3</text>
<text x="149.8" y="64.9">100</text>
<text x="149.8" y="62.7">R4</text>
<text x="154" y="64.9">K</text>
<text x="167.6" y="64.6">BAS316</text>
<text x="168.2" y="61.8">D2</text>
<text x="186.1" y="65.2">C6</text>
<text x="185.1" y="67.7">10u</text>
<text x="186" y="70.5">GND</text>
<text x="40.6" y="77.5">K_S1</text>
<text x="165.7" y="77.8">RT424005</text>
<text x="165.7" y="75">K_PAR</text>
<text x="21.6" y="80.7">X1-4</text>
<text x="137.1" y="83.5">RT4240</text>
<text x="137.1" y="80.7">K_SER</text>
<text x="146" y="83.5">05</text>
<text x="21.6" y="88.3">X1-2</text>
<text x="53.3" y="87.5">K_SER</text>
<text x="117.1" y="87.1">BAS316</text>
<text x="123.1" y="84.8">D3</text>
<text x="148" y="89.4">2N70</text>
<text x="153.5" y="86.9">Q4</text>
<text x="154" y="89.4">02</text>
<text x="168.2" y="88.4">D4</text>
<text x="78.7" y="95.9">K_SER</text>
<text x="141.5" y="95.4">R6</text>
<text x="168.2" y="90.6">BAS316</text>
<text x="183.4" y="93.1">1K5</text>
<text x="184.7" y="90.9">R5</text>
<text x="138.9" y="97.6">10</text>
<text x="141.7" y="97.6">0K</text>
<text x="21.6" y="106.1">X2-1</text>
<text x="53.3" y="105.3">K_PAR</text>
<text x="21.6" y="113.7">282836-4</text>
<text x="187.3" y="109.2">GND</text>
<text x="21.6" y="118.8">X2-3</text>
<text x="40" y="118.6">K_S2</text>
<text x="240.6" y="131.6">R7</text>
<text x="263.5" y="127">+5V</text>
<text x="32" y="136.8">C8</text>
<text x="73.2" y="137.1">VR5</text>
<text x="86.3" y="133.9">VR6</text>
<text x="98.6" y="136.2">C7</text>
<text x="239.3" y="133.7">4K7</text>
<text x="260.3" y="133.4">Q5</text>
<text x="32" y="140.6">470n</text>
<text x="37.3" y="143.7">C9</text>
<text x="37.6" y="140.6">/100V</text>
<text x="88.9" y="142.3">SAR2</text>
<text x="98" y="140">10n</text>
<text x="26.9" y="149">22u/</text>
<text x="31.8" y="149">63V</text>
<text x="56" y="147.6">1.5KE</text>
<text x="62.6" y="145.3">ZD3</text>
<text x="62.8" y="147.6">68A</text>
<text x="238.7" y="148.9">G6K-2F-5DC</text>
<text x="247.2" y="146.1">K_S2</text>
<text x="267.3" y="148.7">BAS316</text>
<text x="267.3" y="146.4">D5</text>
<text x="27.3" y="154.4">R8</text>
<text x="53.4" y="155.2">1.5KE68A</text>
<text x="60" y="152.9">ZD4</text>
<text x="86.3" y="152.3">VR8</text>
<text x="259.7" y="155">GND</text>
<text x="27.3" y="156.6">1R</text>
<text x="73.8" y="156.2">VR7</text>
<text x="99.9" y="160.3">10n</text>
<text x="99.9" y="158.4">C10</text>
<text x="21.6" y="169.6">X2-4</text>
<text x="37.4" y="169.6">K_S2</text>
<text x="21.6" y="179.7">X2-2</text>
<text x="48.2" y="178.9">K_PAR</text>
</g>
<g font-size="2.5" fill="#800080">
<text x="19" y="24.8">Ch#1 Power/Sense</text>
<text x="256.5" y="36.9">Sense1</text>
<text x="152.3" y="79.9">P</text>
<text x="153.9" y="79.9">arallel</text>
<text x="128.2" y="93.4">Serial</text>
<text x="19.7" y="103.5">Ch#2 Power/Sense</text>
<text x="258.4" y="141">Sense2</text>
</g>
<text font-size="2.5" fill="#800000" x="19" y="192.4">Licensed under the TAPR Open Hardware License (www.tapr.org/OHL)</text>
<g font-size="2.1" fill="#808080">
<text x="40.3" y="39.7">6</text>
<text x="46.6" y="37.1" transform="rotate(-90 46.6 37.1)">7</text>
<text x="254.9" y="39.7" transform="rotate(-90 254.9 39.7)">1</text>
<text x="46.6" y="44.1" transform="rotate(-90 46.6 44.1)">5</text>
<text x="254.9" y="46.7" transform="rotate(-90 254.9 46.7)">8</text>
<text x="199.2" y="65.1">24</text>
<text x="227.6" y="65.1">5</text>
<text x="204.2" y="66.2">VDD</text>
<text x="219.2" y="66.2">OUT0</text>
<text x="219.2" y="68.7">OUT1</text>
<text x="219.2" y="71.3">OUT2</text>
<text x="227.6" y="67.6">6</text>
<text x="227.6" y="70.2">7</text>
<text x="200.3" y="72.7">2</text>
<text x="200.3" y="75.2">3</text>
<text x="200.3" y="77.8">4</text>
<text x="204.2" y="73.8">SDI</text>
<text x="204.2" y="76.4">CLK</text>
<text x="219.2" y="73.8">OUT3</text>
<text x="219.2" y="76.4">OUT4</text>
<text x="227.6" y="72.7">8</text>
<text x="227.6" y="75.2">9</text>
<text x="227.6" y="77.8">10</text>
<text x="40.3" y="82.9">3</text>
<text x="46.6" y="80.3" transform="rotate(-90 46.6 80.3)">4</text>
<text x="199.2" y="80.3">21</text>
<text x="199.2" y="82.9">23</text>
<text x="204.2" y="78.9">LE</text>
<text x="204.2" y="81.4">OE</text>
<text x="204.2" y="84">R-EXT</text>
<text x="219.2" y="78.9">OUT5</text>
<text x="219.2" y="81.4">OUT6</text>
<text x="219.2" y="84">OUT7</text>
<text x="227.6" y="80.3">11</text>
<text x="227.6" y="82.9">12</text>
<text x="46.6" y="87.3" transform="rotate(-90 46.6 87.3)">2</text>
<text x="200.3" y="87.9">1</text>
<text x="204.2" y="89.1">GND</text>
<text x="219.2" y="86.5">OUT8</text>
<text x="219.2" y="89.1">OUT9</text>
<text x="227.6" y="85.4">13</text>
<text x="227.6" y="87.9">14</text>
<text x="218" y="91.6">OUT10</text>
<text x="218" y="94.1">OUT11</text>
<text x="227.6" y="90.5">15</text>
<text x="227.6" y="93">16</text>
<text x="227.6" y="95.6">17</text>
<text x="218" y="96.7">OUT12</text>
<text x="218" y="99.2">OUT13</text>
<text x="218" y="101.8">OUT14</text>
<text x="227.6" y="98.1">18</text>
<text x="227.6" y="100.6">19</text>
<text x="218" y="104.3">OUT15</text>
<text x="227.6" y="103.2">20</text>
<text x="220.3" y="109.4">SDO</text>
<text x="227.6" y="108.3">22</text>
<text x="49.1" y="118.4" transform="rotate(-90 49.1 118.4)">2</text>
<text x="42.9" y="120.9">3</text>
<text x="49.1" y="125.4" transform="rotate(-90 49.1 125.4)">4</text>
<text x="257.4" y="143.8" transform="rotate(-90 257.4 143.8)">1</text>
<text x="257.4" y="150.8" transform="rotate(-90 257.4 150.8)">8</text>
<text x="40.3" y="171.7">6</text>
<text x="46.6" y="169.2" transform="rotate(-90 46.6 169.2)">5</text>
<text x="46.6" y="176.2" transform="rotate(-90 46.6 176.2)">7</text>
</g>
<g font-size="2" fill="#808080">
<text x="257.7" y="31.2">IRLML2246TRPBF</text>
<text x="161.9" y="59.7">IRLM</text>
<text x="166.7" y="59.7">L2246TRPBF</text>
<text x="243.7" y="62.3">L-115WEGW-CA</text>
<text x="250.6" y="60.4">LED_O1-</text>
<text x="114.4" y="68.1">IRLML2246TRPBF</text>
<text x="255.7" y="69.9">L-934YD</text>
<text x="255.7" y="67.7">LED_S1-</text>
<text x="260.8" y="75">L-934YD</text>
<text x="260.8" y="72.8">LED_S1+</text>
<text x="244.3" y="82.6">L-115WEGW-CA</text>
<text x="250.8" y="80">LED_O1+</text>
<text x="251.4" y="93.1">LED_O2-</text>
<text x="251.6" y="95.4">L-934GD</text>
<text x="250.6" y="107.1">LED_S2-</text>
<text x="250.6" y="109.2">L-934YD</text>
<text x="263.3" y="110.5">L-934YD</text>
<text x="263.3" y="108.4">LED_S2+</text>
<text x="243.3" y="116">LED_O2+</text>
<text x="244" y="118.3">L-934GD</text>
<text x="260.8" y="123.2">L-934MBC</text>
<text x="260.8" y="121">LED_PWR</text>
<text x="260.3" y="135.3">IRLML2246TRPBF</text>
</g>
<text font-size="2" fill="#00f" x="205.7" y="112.4">Require SPI_MODE0</text>
<text font-size="2" fill="#800080" x="128.2" y="131.5">Solder all LEDs to the PCB opposite side</text>
<g font-size="1.8" fill="#008080">
<text x="101.5" y="29.3">OUT1+</text>
<text x="99.2" y="34.3">SENSE1+</text>
<text x="101.2" y="52.1">EARTH</text>
<text x="156.8" y="52.1">+5V</text>
<text x="192.4" y="64.8">+3V3</text>
<text x="99.7" y="72.4">SENSE1-</text>
<text x="179" y="77.5">3V3BP_SELECT</text>
<text x="179" y="72.4">3V3MOSI</text>
<text x="179" y="75">3V3SCLK</text>
<text x="179" y="80">3V3BP_OE</text>
<text x="101.9" y="87.7">OUT1-</text>
<text x="27.9" y="93.4">PWR_IN1-</text>
<text x="118.7" y="100.4">GND</text>
<text x="27.3" y="107.3">PWR_IN2+</text>
<text x="101.5" y="105.4">OUT2+</text>
<text x="94.1" y="125.7">SENSE2+</text>
<text x="101.9" y="145.4">EARTH</text>
<text x="99.7" y="166.4">SENSE2-</text>
<text x="101.9" y="179.1">OUT2-</text>
<text x="27.3" y="184.8">PWR_IN2-</text>
</g>
<g font-size="1.8" fill="#808080">
<text x="110.5" y="28.6">J1</text>
<text x="99.4" y="32.4">BS-244DSM-R</text>
<text x="99.6" y="39.4">BS-244DSM-Y</text>
<text x="109.8" y="37.5">J2</text>
<text x="264.1" y="41.8">D1</text>
<text x="86.3" y="43.9">ERZE08A201</text>
<text x="264.1" y="43.4">BAS316</text>
<text x="67.8" y="48.9">ERZE</text>
<text x="72.5" y="48.9">08A201</text>
<text x="88.9" y="50.2">2057-09-BL</text>
<text x="98.2" y="50.2">F</text>
<text x="67.8" y="65.4">ERZE</text>
<text x="72.5" y="65.4">08A201</text>
<text x="86.3" y="60.4">ERZE08A201</text>
<text x="109.8" y="71.8">J3</text>
<text x="98.6" y="75.6">BS-244DSM-BL</text>
<text x="109.8" y="87">J4</text>
<text x="100" y="90.8">BS-244DSM-B</text>
<text x="109.8" y="104.8">J5</text>
<text x="99.4" y="108.6">BS-244DSM-R</text>
<text x="110.5" y="124.5">J6</text>
<text x="99.6" y="130.2">BS-244DSM-Y</text>
<text x="86.3" y="135.9">ERZE08A201</text>
<text x="67.8" y="139.1">ERZE</text>
<text x="72.5" y="139.1">08A201</text>
<text x="87.6" y="144.2">2057-09-BLF</text>
<text x="99.4" y="149.2">BS-244DSM-G</text>
<text x="109.8" y="145.4">J7</text>
<text x="86.3" y="154.3">ERZE08A201</text>
<text x="67.8" y="158.1">ERZE</text>
<text x="72.5" y="158.1">08A201</text>
<text x="110.5" y="165.1">J8</text>
<text x="97.9" y="170.2">BS-244DSM-BL</text>
<text x="110.5" y="177.8">J9</text>
<text x="98.9" y="182.9">BS-244DSM-B</text>
</g>
<g font-size="1.8" fill="#800000">
<text x="38.7" y="54.9" transform="rotate(-90 38.7 54.9)">+</text>
<text x="36.2" y="143.8" transform="rotate(-90 36.2 143.8)">+</text>
</g>
<g font-size="1.8" fill="#800080">
<text x="266" y="59.7">Out1-</text>
<text x="245.4" y="67.3">Sense1-</text>
<text x="250" y="72.4">Sense1+</text>
<text x="266" y="82.6">Out1+</text>
<text x="254.6" y="90.2">Out2-</text>
<text x="255.8" y="102.9">Sense2-</text>
<text x="263.5" y="113.1">Sense2+</text>
<text x="256.5" y="115.6">Out2+</text>
<text x="248.1" y="120.7">Stand-by</text>
</g>
<g font-size="1.4" fill="#800000">
<text x="263.5" y="56.9">red</text>
<text x="263.5" y="64.5">green</text>
<text x="263.5" y="79.8">red</text>
<text x="263.5" y="87.4">green</text>
</g>
</svg>
